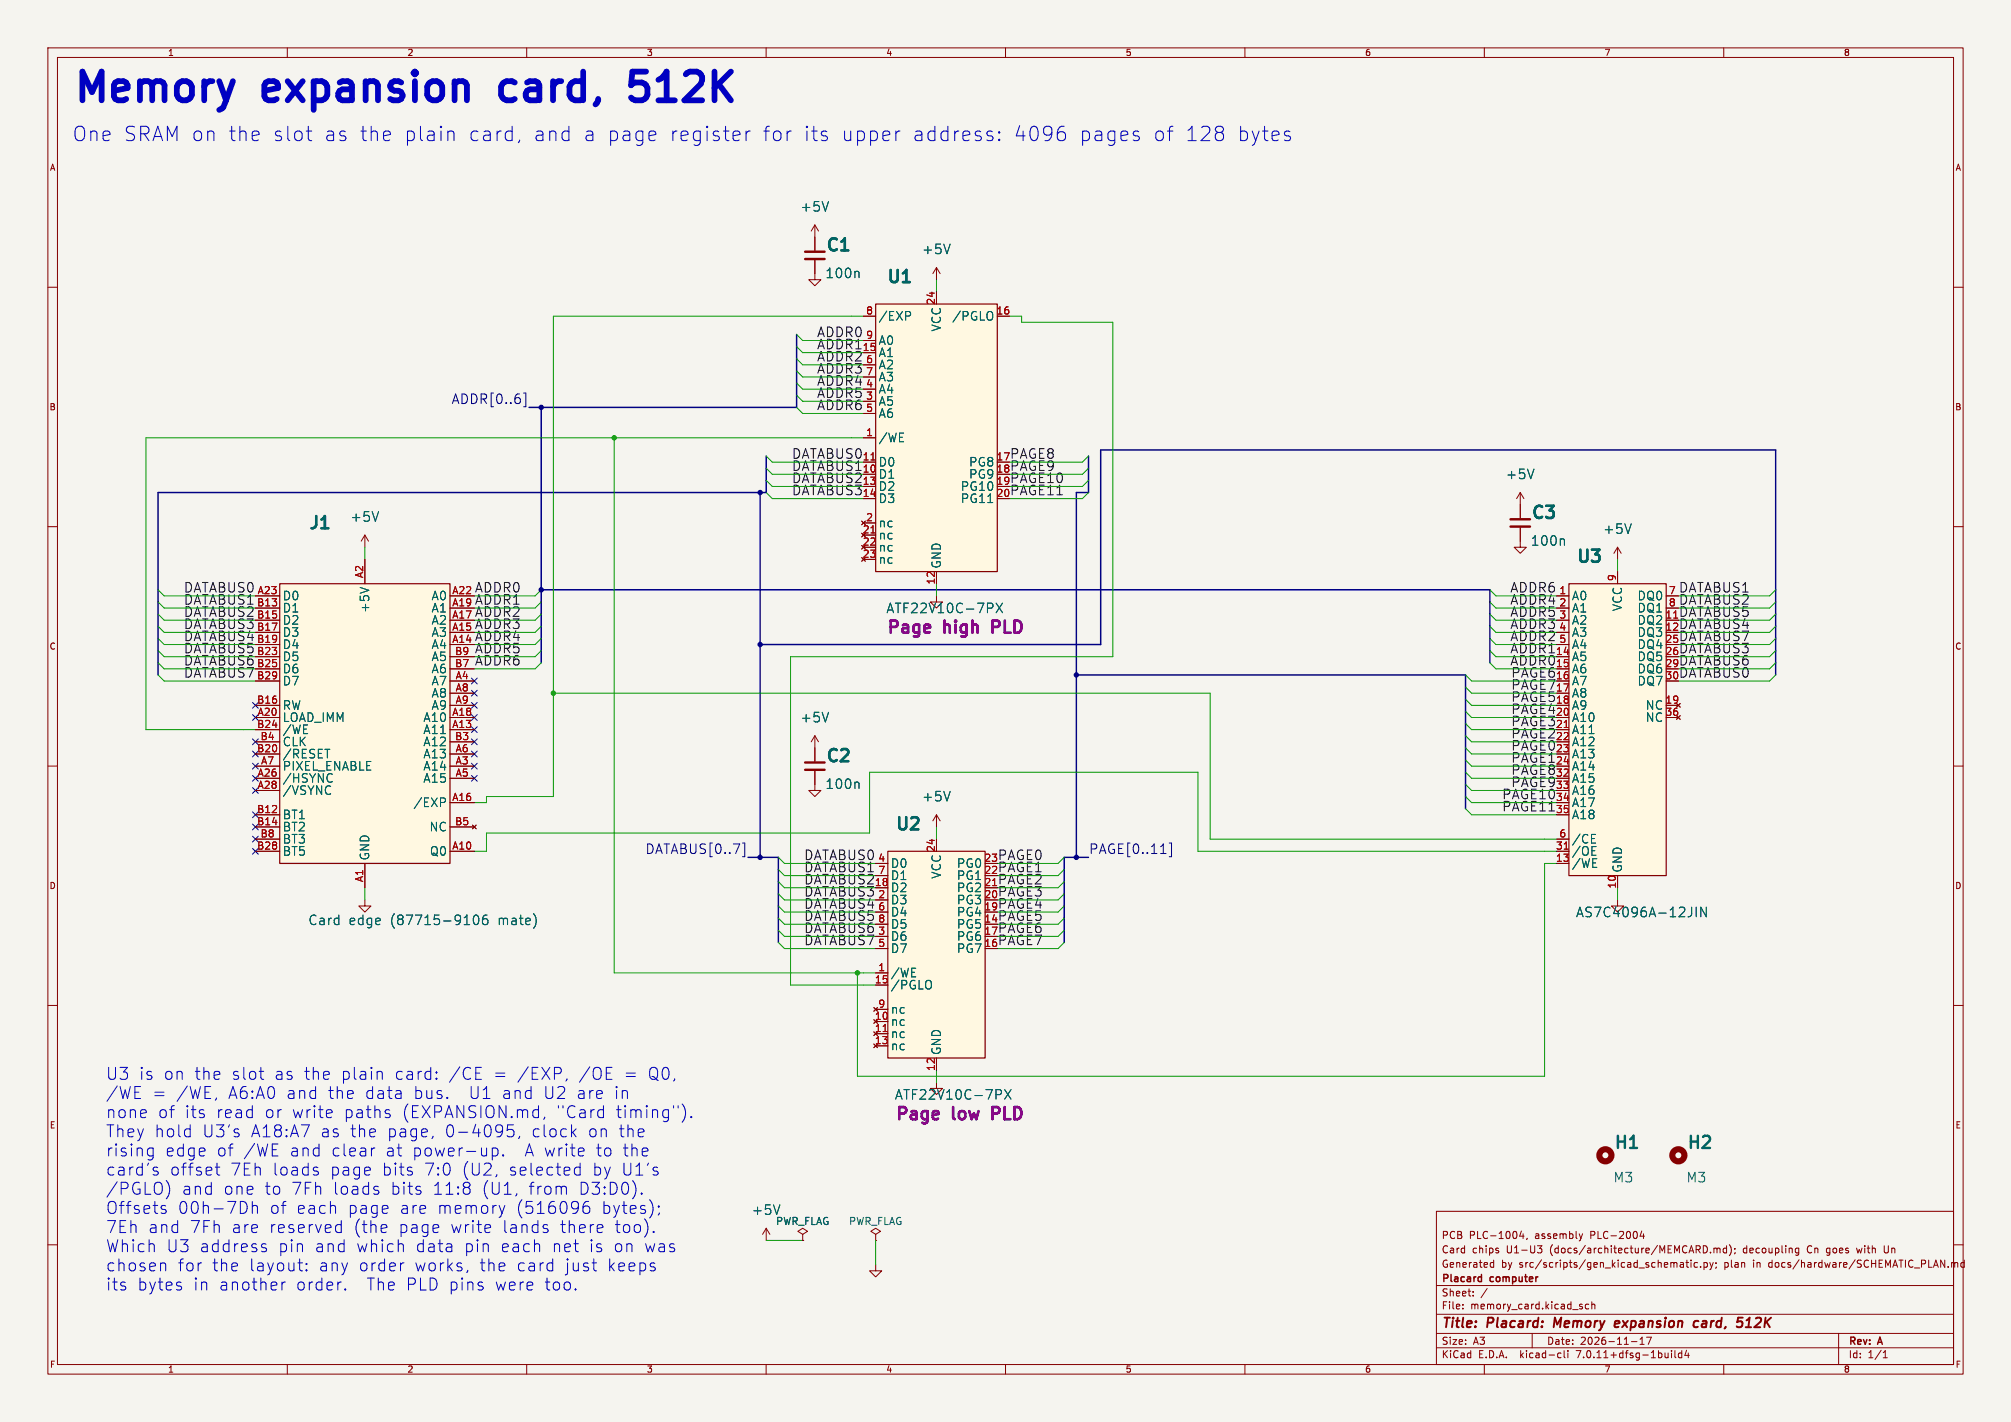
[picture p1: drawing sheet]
<svg xmlns="http://www.w3.org/2000/svg" width="420mm" height="297mm" viewBox="0 0 420 297" stroke-linecap="round" stroke-linejoin="round" font-family="sans-serif">
<path d="M0 0h420v297h-420z" fill="#f5f4ef" stroke="#f5f4ef" stroke-width=".21"/>
<g fill="none" stroke="#840000" stroke-width=".21">
<path d="M10 10h400v277h-400zM12 12h396v273h-396zM60 10v2M110 10v2M160 10v2M210 10v2M260 10v2M310 10v2M360 10v2M10 60h2M170.2 54.4v4h1.2l-1.2 1.3-1.3-1.3h1.3M170.2 47v5.3"/>
<path d="M170.2 47l-.8 1.3M170.2 47l.7 1.3M195.6 55.9v2.5M195.6 55.9l-.8 1.3M195.6 55.9l.7 1.3M408 60h2M180.3 76.2h2.6M180.3 78.7h2.6M180.3 66h2.6M180.3 71.1h2.6M180.3 91.4h2.6M180.3 96.5h2.6"/>
<path d="M180.3 83.8h2.6M180.3 81.3h2.6M180.3 86.4h2.6M10 110h2M76.2 111.8l-.8 1.2M76.2 111.8v2.5M76.2 116.8v5.1M76.2 111.8l.8 1.2M180 108.8l.7 .8M180.3 109.2h2.6M180.3 111.8h2.6M180.7 108.8l-.7 .8"/>
<path d="M317.5 110.2v4.1h1.3l-1.3 1.3-1.3-1.3h1.3M317.5 102.9l-.8 1.2M317.5 102.9v5.3M317.5 102.9l.8 1.2M337.8 114.3l-.7 1.3M337.8 114.3v2.5M337.8 119.4v2.5M337.8 114.3l.8 1.3M408 110h2M53.3 124.5h5.1M53.3 129.5h5.1M53.3 127h5.1"/>
<path d="M53.3 132.1h5.1M53.3 134.6h5.1M53.3 137.2h5.1M53.3 139.7h5.1M94 124.5h5.1M94 129.5h5.1M94 127h5.1M94 132.1h5.1M94 134.6h5.1M94 137.2h5.1M94 139.7h5.1M195.6 124.5v1.2h1.2l-1.2 1.3-1.3-1.3h1.3"/>
<path d="M325.1 124.5h2.6M325.1 129.5h2.6M325.1 127h2.6M325.1 132.1h2.6M325.1 134.6h2.6M348 124.5h2.5M348 129.5h2.5M348 127h2.5M10 160h2M53.3 152.4h5.1M53.3 149.9h5.1M53.3 142.2h5.1"/>
<path d="M53.3 157.5h5.1M53.3 147.3h5.1M53.3 154.9h5.1M94 152.4h5.1M94 149.9h5.1M94 142.2h5.1M94 157.5h5.1M94 144.8h5.1M94 147.3h5.1M94 154.9h5.1M170.2 153.7v5.3M170.2 153.7l-.8 1.2"/>
<path d="M170.2 153.7l.7 1.2M325.1 152.4h2.6M350.1 146.9l.8 .8M350.1 149.5l.8 .7M350.9 146.9l-.8 .8M350.9 149.5l-.8 .7M408 160h2M53.3 177.8h5.1M53.3 175.3h5.1M53.3 162.6h5.1M53.3 165.1h5.1M53.3 160h5.1"/>
<path d="M53.3 170.2h5.1M53.3 172.7h5.1M94 177.8h5.1M94 167.6h5.1M94 162.6h5.1M94 160h5.1M94 172.7h5.1M98.7 172.3l.7 .8M99.4 172.3l-.7 .8M170.2 161v4.1h1.2l-1.2 1.3-1.3-1.3h1.3M195.6 170.2l-.8 1.3M195.6 170.2v2.5"/>
<path d="M195.6 170.2l.7 1.3M325.1 177.8h2.6M325.1 175.3h2.6M76.2 188v1.2h1.3l-1.3 1.3-1.3-1.3h1.3M76.2 180.3v5.1M182.9 188h2.5M182.9 195.6h2.5M182.9 180.3h2.5M182.9 198.1h2.5M182.9 190.5h2.5M182.9 182.9h2.5M182.9 193h2.5"/>
<path d="M205.7 185.4h2.6M337.8 188v1.2h1.3l-1.3 1.3-1.3-1.3h1.3M10 210h2M182.5 210.4l.8 .8M182.9 203.2h2.5M182.9 215.9h2.5M182.9 210.8h2.5M183.3 210.4l-.8 .8M408 210h2M195.6 226.1v1.2h1.2l-1.2 1.3-1.3-1.3h1.3M10 260h2M160 256.5l-.7 1.3"/>
<path d="M160 256.5v2.6M160 256.5l.8 1.3M167.6 257.8l1.1-.6-1.1-.7-1 .7 1 .6v1.3M167.6 259.1h.1M182.9 257.8l1-.6-1-.7-1 .7 1 .6v1.3M182.9 259.1h.1M300 253h108v32h-108zM317.7 257.1l-.3 1.1h.9M318.1 257.7v1M318.9 258.6l-.1 .3M329.8 257.7l.4 1M330.2 258.7l-.2 .3"/>
<path d="M330.5 257.7l-.3 1M342.9 257.1l-.4 1.1h.9M343.2 257.7v1M361.2 260a1.72 1.72 0 0 1 0 2.3M408 260h2M182.9 264.2v1.2h1.2l-1.2 1.3-1.3-1.3h1.3M300 278.5h108M300 274.5h108M300 268.5h108M305.5 273.2v.2M305.5 272.5v.1M307.7 270.5v.2"/>
<path d="M307.7 269.8v.1M310.6 269.1l-1.3 1.9M311.4 264.6h.5M311.4 263.8h.5M311.9 263.2v1.5M312.9 261.3v.3M320 278.5v3M321.1 260.2h.9l-.5 .6 .4 .1 .1 .5-.3 .3h-.4M330.3 272.9l.2 .2-.2 .3M330.3 272.4l.1 .1M331.8 272.5l-.4-.1-.3 .3 .1 .6h.6M332.4 272.5l.3-.1 .3 .1 .1 .9"/>
<path d="M332.4 271.9v1.5M342.5 279.7l.4-.4v1.5M344.9 279.3l-.7 1.5M351.1 263.7l.4 .1 .1 .9M351.6 264.6l-.5 .1M351.6 264l-.5 .1M352.1 263.7h.6M352.3 263.2v1.3l.4 .2M353.2 263.2v.1M353.2 263.7v1M354.5 263.8l-.4-.1-.3 .3 .1 .6h.6M355.2 264.5v.2"/>
<path d="M355.9 263.8l.4-.1 .3 .3-.2 .6h-.5M355.9 263.7v1.5M357.1 263.7l.3 1M357.2 261.5v.2M357.4 264.7l-.3 .5M357.8 263.7l-.4 1M357.9 260.8l.5-.1 .2 .2M357.9 260.7v1M358.4 263.8v.1M358.4 264.6l-.1 .3M358.6 260.9l.2-.2 .4 .1v.9M358.6 260.9v.8"/>
<path d="M360.6 260.8l-.4-.1-.3 .3 .1 .6h.6M360.6 260.2v1.5M362.3 260.8v.1M362.4 261.6l-.2 .3M375 261.5l.2 .2 .5-.1M375.7 260.8l-.5-.1-.2 .1M375.7 260.7v1.2l-.3 .3-.4-.1M384 278.5v6.5M387.7 260.7l.3 1M393.5 260.2v1.2l.3 .3M407.6 263.8l.4-.1 .2 .2M407.6 263.7v1"/>
<path d="M408.2 263.9l.2-.2 .4 .1 .1 .9M408.2 263.9v.8M410.2 263.8l-.4-.1-.3 .3 .2 .6h.5M410.2 263.2v1.5M60 285v2M110 285v2M160 285v2M210 285v2M260 285v2M300 281.5h108M310 285v2M325.6 282.6l.4 .1"/>
<path d="M326 283.5l-.4 .1M326.7 282.1v1.3l.2 .2M327.4 282.1v.1M327.4 282.6v1M340.7 280.2h1.2M342.5 280.8h.9M349.1 282.1v.1M349.1 282.6v1M349.8 282.1v1.3l.2 .2M351.2 282.7l-.4-.1-.3 .3 .2 .6h.5M351.2 282.1v1.5M352.2 282l-.3 1.1h.9"/>
<path d="M352.6 282.6v1M360 285v2M393.3 283.6h.9M393.3 282.5l.4-.4v1.5"/>
</g>
<path d="M324.7 275.2l-.2 2M337.3 277.1h.7M338.2 276h-.8l-.2 .9M338.2 276.3l-1 .2M354.7 276a.66 .66 0 0 0-1 .3v.5l.1 .3h.8M355.5 276.5l-.1 .6M363 275.2h1M363.6 276l.3 .3v.5l-.3 .3M364.6 277.2h1.1M364.8 275.8l.6-.6-.3 2" fill="none" stroke="#840000" stroke-width=".4"/>
<path d="M309 266.7l.4 .1M309.4 266.2v1.5M309.4 267.6l-.4 .1" fill="none" stroke="#840000" stroke-width=".3"/>
<g fill="#fff8e1" stroke="#fff8e1" stroke-width=".21">
<path d="M185.4 177.8h20.3v43.2h-20.3z"/>
<path d="M327.7 121.9h20.3v61h-20.3z"/>
<path d="M58.4 121.9h35.6v58.4h-35.6z"/>
<path d="M182.9 63.5h25.4v55.9h-25.4z"/>
</g>
<path d="M182.9 63.5h25.4v55.9h-25.4zM58.4 121.9h35.6v58.4h-35.6zM327.7 121.9h20.3v61h-20.3zM185.4 177.8h20.3v43.2h-20.3z" fill="none" stroke="#840000" stroke-width=".25"/>
<path d="M181.9 96.1h.9M181.9 111.3h.9M349.5 129.1h.9M326.7 152h.8M326.7 177.4h.8M207.3 185h.9M184.4 215.5h.9" fill="none" stroke="#a90000" stroke-width=".21"/>
<g fill="none" stroke="#006464" stroke-width=".21">
<path d="M179.3 56.8l.1 1.2M189.8 65.1l.4 .3-.1 .4-.3 .2M207.2 65.3v1.3M326.6 112.6l.1 1.3M208 126l1.4 2M209.4 126l-1.4 2M67.9 156.5h1M69.1 165.8h-.1M69.4 163.2l-.3 .2M92.7 166.7l.3 .3-.1 .4-.2 .2M179.3 163.4l.1 1.3M332.4 176.1h.8"/>
<path d="M332.4 174.3h.8M332.5 178.6h.8M332.5 176.8h.8M96.9 193.1h1.2M99.1 191.2l.4-.1a1.25 1.25 0 0 1 0 2h-.2a1.33 1.33 0 0 1-.2-1.9zM101.7 191.1a.79 .79 0 0 0-.9 .9v.7l.1 .3 .6 .1 .3-.2 .1-.6-.2-.3-.6-.1-.3 .4M111.8 191.4l.2 .8-.2 1.1M354.2 189.5v2M356.3 189.5v2l-1.1-2v2M194.3 204.9a1.28 1.28 0 0 1 0 1.6M209.8 227.6l1.4 2M211.2 227.6l-1.4 2"/>
</g>
<path d="M168.1 54.1h4.1M168.1 52.6h4.1M315.5 110h4M315.5 108.5h4M168.1 159.3h4.1M168.1 160.8h4.1" fill="none" stroke="#840000" stroke-width=".51"/>
<g fill="none" stroke="#840000" stroke-width="1.3">
<circle cx="335.3" cy="241.3" r="1.27"/>
<circle cx="350.5" cy="241.3" r="1.27"/>
</g>
<g fill="none" stroke="#000084" stroke-width=".21">
<path d="M109.3 82.1h.5v2.9h-.5M52.7 154.3l1.2 1.2M52.7 159.4l1.2 1.2M52.7 146.7l1.2 1.2M52.7 149.3l1.2 1.2M52.7 156.9l1.2 1.2M53.9 154.3l-1.2 1.2M53.9 159.4l-1.2 1.2M53.9 146.7l-1.2 1.2M53.9 149.3l-1.2 1.2M53.9 156.9l-1.2 1.2M98.5 149.3l1.2 1.2"/>
<path d="M98.5 146.7l1.2 1.2M98.5 141.6l1.2 1.2M98.5 154.3l1.2 1.2M98.5 159.4l1.2 1.2M98.5 144.2l1.2 1.2M98.5 156.9l1.2 1.2M98.5 151.8l1.2 1.2M99.7 149.3l-1.2 1.2M99.7 146.7l-1.2 1.2M99.7 141.6l-1.2 1.2M99.7 154.3l-1.2 1.2M99.7 159.4l-1.2 1.2"/>
<path d="M99.7 144.2l-1.2 1.2M99.7 156.9l-1.2 1.2M99.7 151.8l-1.2 1.2M52.7 162l1.2 1.2M52.7 169.6l1.2 1.2M52.7 172.1l1.2 1.2M52.7 174.7l1.2 1.2M52.7 177.2l1.2 1.2M52.7 164.5l1.2 1.2M53.9 162l-1.2 1.2M53.9 169.6l-1.2 1.2M53.9 172.1l-1.2 1.2"/>
<path d="M53.9 174.7l-1.2 1.2M53.9 177.2l-1.2 1.2M53.9 164.5l-1.2 1.2M98.5 162l1.2 1.2M99.7 162l-1.2 1.2M155.1 176.1h.4v2.8h-.4M244.2 176.1h.5v2.8h-.5"/>
</g>
<path d="M104.9 17.5l-.3 .6v1.7l.3 .6M134.9 15h-2.8l-.3 2.8 .8-.6h1.5l.5 .3M131.8 20.4l.8 .6h1.5l.5-.3" fill="none" stroke="#0000c2" stroke-width="1.2"/>
<g fill="none" stroke="#0000c2" stroke-width=".21">
<path d="M64 27.4h1.1M64.4 26.4v2.5l.1 .3 .6 .2M81.1 27.4l.3 .1 .1 .6-1.4 .3M81.4 29.2l-.3 .2M93.5 27.7a.74 .74 0 0 1 1.3 .1v1.6M93.5 27.4v2M106.7 27.4l.3 .1M107 26.4v3M107 29.2l-.3 .2M108.5 29.2l-.3 .6M118 27.4l.8 .1M118.8 29.2l-.8 .2"/>
<path d="M118.8 26.4v3M135.7 27.5l.8-.1 .5 .4M135.7 29.2l.3 .2 .8-.2M137 28.1l-1.5 .3M153.2 27.5l.9-.1 .3 .1 .1 .6-1.4 .3M153.2 29.2l.3 .2 .9-.2M155.8 27.4v2M156 27.7l-.2 .2M164.4 27.4v2M164.7 27.5l-.3 .4M171.5 29.2l.9 .2M172.4 27.4h-.4l-.5 .4 .2 .4 .7 .2"/>
<path d="M185.4 27.4l.3 .1 .1 .6-1.4 .3M185.7 29.2l-.3 .2M207.2 27.5l-.7-.1-.4 .4 .1 .4 1 .3 .2 .3-.2 .4-.2 .2-.9-.2M221.7 26.4a1.98 1.98 0 0 0-.7 2.7l.4 .3h.6M222 27.5l-.9 .2-.3 .4M235.4 27.5l.1 .6-1.4 .3M236.7 29.2l.3 .2M236.8 27.5l-.1 .3 .1 .4M242.8 27.7l.2 .2v.9l-.2 .3M254.1 26.5l-.1 .2a.55 .55 0 0 0 .1 .8M254.1 27.8l-.3 .4v.6l.3 .4M266.1 27.4l.9 .1 .1 .6-1.4 .3"/>
<path d="M267 29.2l-.9 .2M269.4 27.5l-.7-.1-.5 .4 .2 .4 1 .3 .1 .3-.1 .4-.3 .2-.9-.2M31.3 239.8l.7 .1M32 239.8v2l-.3 .4M39.5 235.8l.2 .1M39.7 234.9v2.5M39.7 237.3l-.2 .1M45.2 229.3l-.2 .5M54.1 223.8h1M54.5 225.1l.1 .2 .5 .1M69 231.8l.2 .1 .2 .5-1.2 .2M69.2 233.3l-.2 .1"/>
<path d="M77.6 239.8v1.6M78.3 239.8a.64 .64 0 0 0-.7 .4M78.9 223.9l.2-.1 .6 .1 .1 1.5M80.8 232.6l.6 .1 .1 .4-.4 .3h-.4M80.8 231.8l.6 .1M83.6 227.9l.2 1.5M83.8 229.3l-.3 .1M83.8 228.4l-.3 .1M90.4 237.3l-.2 .5M91.1 225.2l.2 .1-.2 .1M91.1 225.2l-.1 .1 .1 .1M91.1 223.9v.2"/>
<path d="M91.1 225.2v.2M91.1 223.9l.2 .1-.2 .1M91.1 223.9l-.1 .1 .1 .1M93.4 229.2l.1 .1-.1 .1M93.4 229.2l-.1 .1 .1 .1M93.4 229.2v.2M99.4 225.4h1.2M99.4 224.1h.8M99.4 222.9h1.2M102.8 239.9l.7-.1 .5 .4v.8l-.2 .3-.3 .1-.7-.1M102.8 239.8v2.5M106 234.9l-.1 1.2 .4-.2 .8 .1 .2 .4v.6l-.4 .4h-.6l-.4-.2"/>
<path d="M108.5 237.3l-.2 .5M113.8 233.3l-.3 .5M117.1 223.2l.1 .2-.1 .6M118.4 225.3l-.2 .5M119.6 236.5l.7 .9M120.3 235.8l-.9 .9M121.1 239.8l.8 .1 .1 .5-1.2 .2M125.3 231.8l.7 .1M126 233.3l-.7 .1M126 230.9v2.5M126.6 225.4h1.2M126.6 224.1h.9"/>
<path d="M126.6 222.9h1.2M130.8 224.1h1.9M130.8 224.8h1.9M135.2 239.9l.1 .5-1.2 .2M141.6 230.9v.5M142.5 230.6a2.87 2.87 0 0 1 0 3.8M144.4 233.2l.1 .1-.1 .1M144.4 233.2l-.2 .1 .2 .1M144.4 233.2v.2M32 241.3l-.7 .1M32.1 244.5l.8 .2 .2 .3-.2 .3-.7 .1M32.1 243.9l.2-.1 .6 .1"/>
<path d="M34 252.6l.6 .1 .1 .4-.3 .3h-.5M34 251.8l.6 .1M34.8 246.7a2.9 2.9 0 0 1-.1 3.7M45 243.8h.9M45.3 242.9v2.2l.1 .2 .5 .1M51.1 251.1a1.56 1.56 0 0 1 0 2.2M52.7 252a.62 .62 0 0 1 1.1 .1v1.3M52.7 250.9v2.5M54.7 259.9l.3-.1 .6 .1M65.8 244.6l.6 .1 .1 .4-.4 .3h-.4M65.8 243.8l.6 .1M70.3 257.3l.3 .1 .7-.1"/>
<path d="M70.3 255.9l.3-.1 .7 .1M71.3 254.9v2.5M78.4 248.6l.6 .1 .1 .4-.3 .3h-.5M78.4 247.8l.6 .1M80.4 255.8l.3 .1 .1 .5-1.2 .2M80.7 257.3l-.3 .1M83.9 259.8l.3 .3v1.3M85.8 244.6l.3 .4-.1 .3-.2 .1M85.8 243.8l.2 .1M87.6 248.6l.3 .4-.1 .3-.2 .1M87.6 247.8l.2 .1M94.2 259.9l.2 1.5"/>
<path d="M98.2 247.5l-.5 .5 .4 .2 .1 .8-.5 .4M101.6 255.8l.7 .1 .2 .5-1.2 .2M102.3 257.3l-.7 .1M103.8 245.3l-.3 .5M104.2 251.8l.6 1.6M104.8 253.4l-.2 .6M105.1 241.2l.1 .1-.1 .1M105.1 241.2l-.1 .1 .1 .1M105.1 241.2v.2M105.4 251.8l-.6 1.6M107.9 249.3l-.2 .5M112.6 259.9l.1 1.5"/>
<path d="M113.8 256.6l.6 .1 .1 .4-.4 .3h-.5M113.8 255.8l.6 .1M117.6 247.8l.6 .1 .1 .2v1.3M119.8 259.8h1M121.1 243.9l-.7-.1-.4 .4v.8l.2 .3 .2 .1 .7-.1M121.1 242.9v2.5M121.9 241.3l-.8 .1M121.9 251.5l-.2 .5 .2 1.2 .3 .2h.5l.4-.2 .1-.8-.3-.4-.7-.1-.5 .5M125.1 255.8l.7 .1 .1 .5-1.2 .2M125.8 257.3l-.7 .1M134 249.2l.1 .1-.1 .1M134 249.2l-.1 .1 .1 .1"/>
<path d="M134 249.2v.2M136.5 257.2l.1 .1-.1 .1M136.5 257.2l-.1 .1 .1 .1M136.5 257.2v.2M137.1 244.6l.4 .4-.2 .3-.2 .1M137.1 243.8l.2 .1M137.6 251.9l.1 .1-.1 .1M137.6 251.9l-.1 .1 .1 .1M137.6 251.9v.2M137.7 253.3l-.2 .5M33.9 263.8l.6 .1 .1 .2v1.3M37.8 268.7l.1 .3-.1 .3"/>
<path d="M54.7 260.5l.9 .2 .1 .3-.1 .3-.8 .1M58.9 267.8v1.6M59.6 267.8a.64 .64 0 0 0-.7 .4M62.2 263.8h1M62.7 265.3l.5 .1M64 263.9l.1 .1-.1 .1M64 265.2l.1 .1-.1 .1M64 265.2l-.1 .1 .1 .1M64 263.9v.2M64 265.2v.2M64 263.9l-.1 .1 .1 .1M72.1 269.2l.1 .1-.1 .1"/>
<path d="M72.1 269.2l-.1 .1 .1 .1M72.1 269.2v.2M84.4 263.8l-.6 .2M94.4 261.3l-.3 .1M94.4 260.4l-.3 .1M97.7 265.3l-.2 .5M100.6 268.6l.3 .4-.1 .3-.2 .1M100.6 267.8l.2 .1M114.7 263.8l.7 .1M115.4 265.3l-.7 .1M115.4 262.9v2.5M120.2 269.2l.1 .1-.1 .1"/>
<path d="M120.2 269.2l-.1 .1 .1 .1M120.2 269.2v.2M120.6 261.4h.2M123.6 263.8h1M124 265.1l.1 .2 .5 .1M136.5 264.6l.4 .4-.2 .3-.2 .1M136.5 263.8l.2 .1"/>
</g>
<path d="M166.4 69.9v15.2h-55.9M113 85.1v53.3M160 95.3v7.6h-127v38.1M227.3 95.3v7.6h-2.5v76.2M158.7 102.9v76.2M113 123.2h198.1v15.2M158.7 134.6h71.2v-40.6h140.9v47M224.8 141h81.3v27.9M156.2 179.1h6.4v17.8M227.3 179.1h-5.1v17.8" fill="none" stroke="#000084" stroke-width=".3"/>
<g fill="none" stroke="#009600" stroke-width=".21">
<path d="M195.6 58.4v2.6M166.4 77.5l1.2 1.2h12.7M166.4 69.9l1.2 1.2h12.7M166.4 74.9l1.2 1.3h12.7M166.4 72.4l1.2 1.3h12.7M180.3 66h-64.7v100.4h-14v1.2h-2.5M210.8 66h2.6v1.3h19v69.9h-67.3v68.5h17.8M128.3 91.4v111.8h54.6M160 95.3l1.3 1.2h19M160 97.8l1.3 1.3h19M166.4 80l1.2 1.3h12.7M166.4 82.6l1.2 1.2h12.7"/>
<path d="M166.4 85.1l1.2 1.3h12.7M180.3 91.4h-149.8v61h22.8M227.3 95.3l-1.2 1.2h-15.3M227.3 97.8l-1.2 1.3h-15.3M76.2 114.3v2.5M160 102.9l1.3 1.2h19M160 100.3l1.3 1.3h19M227.3 102.9l-1.2 1.2h-15.3M227.3 100.3l-1.2 1.3h-15.3M337.8 116.8v2.6M33 138.4l1.3 1.3h19M33 133.4l1.3 1.2h19"/>
<path d="M33 135.9l1.3 1.3h19M33 130.8l1.3 1.3h19M33 128.3l1.3 1.2h19M33 125.7l1.3 1.3h19M33 123.2l1.3 1.3h19M113 138.4l-1.2 1.3h-12.7M113 133.4l-1.2 1.2h-12.7M113 135.9l-1.2 1.3h-12.7M113 130.8l-1.2 1.3h-12.7M113 128.3l-1.2 1.2h-12.7M113 125.7l-1.2 1.3h-12.7M113 123.2l-1.2 1.3h-12.7"/>
<path d="M195.6 121.9v2.6M311.1 138.4l1.3 1.3h12.7M311.1 133.4l1.3 1.2h12.7M311.1 135.9l1.3 1.3h12.7M311.1 130.8l1.3 1.3h12.7M311.1 128.3l1.3 1.2h12.7M311.1 125.7l1.3 1.3h12.7M311.1 123.2l1.3 1.3h12.7M370.8 138.4l-1.2 1.3h-19.1M370.8 133.4l-1.2 1.2h-19.1M370.8 135.9l-1.2 1.3h-19.1M370.8 130.8l-1.2 1.3h-19.1"/>
<path d="M370.8 128.3l-1.2 1.2h-19.1M370.8 125.7l-1.2 1.3h-19.1M370.8 123.2l-1.2 1.3h-19.1M33 141l1.3 1.2h19M115.6 144.8h137.1v30.5h72.4M306.1 151.1l1.2 1.3h17.8M306.1 141l1.2 1.2h17.8M306.1 143.5l1.2 1.3h17.8M306.1 146.1l1.2 1.2h17.8M306.1 148.6l1.2 1.3h17.8M306.1 156.2l1.2 1.3h17.8M306.1 158.8l1.2 1.2h17.8"/>
<path d="M306.1 153.7l1.2 1.2h17.8M370.8 141l-1.2 1.2h-19.1M99.1 177.8h2.5v-3.8h80v-12.7h68.6v16.5h74.9M162.6 179.1l1.2 1.2h19.1M195.6 172.7v2.6M222.2 179.1l-1.2 1.2h-12.7M306.1 166.4l1.2 1.2h17.8M306.1 161.3l1.2 1.3h17.8M306.1 163.8l1.2 1.3h17.8M306.1 168.9l1.2 1.3h17.8M76.2 185.4v2.6M162.6 196.9l1.2 1.2h19.1"/>
<path d="M162.6 191.8l1.2 1.2h19.1M162.6 189.2l1.2 1.3h19.1M162.6 186.7l1.2 1.3h19.1M162.6 184.2l1.2 1.2h19.1M162.6 181.6l1.2 1.3h19.1M162.6 194.3l1.2 1.3h19.1M222.2 196.9l-1.2 1.2h-12.7M222.2 191.8l-1.2 1.2h-12.7M222.2 189.2l-1.2 1.3h-12.7M222.2 186.7l-1.2 1.3h-12.7M222.2 184.2l-1.2 1.2h-12.7M222.2 181.6l-1.2 1.3h-12.7"/>
<path d="M222.2 194.3l-1.2 1.3h-12.7M325.1 180.3h-2.5v44.5h-143.5v-21.6M337.8 185.4v2.6M195.6 223.5v2.6M160 259.1h7.6M182.9 259.1v5.1"/>
</g>
<g fill="#000084" stroke="#000084" stroke-width=".21">
<circle cx="158.7" cy="179.1" r=".46"/>
<circle cx="158.7" cy="134.6" r=".46"/>
<circle cx="158.7" cy="102.9" r=".46"/>
<circle cx="113" cy="123.2" r=".46"/>
<circle cx="113" cy="85.1" r=".46"/>
<circle cx="224.8" cy="141" r=".46"/>
<circle cx="224.8" cy="179.1" r=".46"/>
</g>
<g fill="#009600" stroke="#009600" stroke-width=".21">
<circle cx="115.6" cy="144.8" r=".46"/>
<circle cx="128.3" cy="91.4" r=".46"/>
<circle cx="179.1" cy="203.2" r=".46"/>
</g>
<g font-size="8.4" fill="#0000c2">
<text x="15" y="21.8">Memory</text>
<text x="55.7" y="21.8">expansion</text>
<text x="107.5" y="21.8">card,</text>
<text x="137.1" y="21.8">512K</text>
</g>
<g font-size="4.2" fill="#0000c2">
<text x="15" y="29.8">One SRAM on</text>
<text x="47.1" y="29.8">the</text>
<text x="56.3" y="29.8">slot</text>
<text x="66.9" y="29.8">as the</text>
<text x="83.3" y="29.8">plain</text>
<text x="96.6" y="29.8">card,</text>
<text x="110" y="29.8">and</text>
<text x="120.3" y="29.8">a page</text>
<text x="138" y="29.8">register</text>
<text x="157.3" y="29.8">for</text>
<text x="165.7" y="29.8">its</text>
<text x="173.4" y="29.8">upper</text>
<text x="188.1" y="29.8">address:</text>
<text x="209.1" y="29.8">4096</text>
<text x="222.7" y="29.8">pages</text>
<text x="238" y="29.8">of</text>
<text x="244.6" y="29.8">128</text>
<text x="255.3" y="29.8">bytes</text>
</g>
<g font-size="3.5" fill="#006464">
<text x="172.2" y="53.2">C1</text>
<text x="184.9" y="59.8">U1</text>
<text x="64.2" y="111.2">J1</text>
<text x="319.5" y="109.1">C3</text>
<text x="328.9" y="118.2">U3</text>
<text x="172.2" y="159.9">C2</text>
<text x="186.7" y="174.1">U2</text>
<text x="336.8" y="240.6">H1</text>
<text x="352" y="240.6">H2</text>
</g>
<g font-size="3.5" fill="#840084">
<text x="184.9" y="133">Page</text>
<text x="197.2" y="133">high</text>
<text x="208.2" y="133">PLD</text>
<text x="186.7" y="234.6">Page</text>
<text x="199" y="234.6">low</text>
<text x="208.2" y="234.6">PLD</text>
</g>
<g font-size="3.5" fill="#0000c2">
<text x="22" y="225.8">U3 is</text>
<text x="33.9" y="225.8">on</text>
<text x="40.3" y="225.8">the</text>
<text x="48" y="225.8">slot</text>
<text x="56.9" y="225.8">as</text>
<text x="63.1" y="225.8">the</text>
<text x="70.7" y="225.8">plain</text>
<text x="81.9" y="225.8">card:</text>
<text x="93.2" y="225.8">/CE</text>
<text x="102.4" y="225.8">=</text>
<text x="107.4" y="225.8">/EXP,</text>
<text x="120.2" y="225.8">/OE</text>
<text x="134.5" y="225.8">Q0,</text>
<text x="22" y="229.8">/WE</text>
<text x="22" y="233.8">none</text>
<text x="31.6" y="229.8">=</text>
<text x="32.8" y="233.8">of</text>
<text x="36.6" y="229.8">/WE,</text>
<text x="38.3" y="233.8">its</text>
<text x="44.8" y="233.8">read</text>
<text x="47.3" y="229.8">A6:A0</text>
<text x="54.9" y="233.8">or</text>
<text x="59.4" y="229.8">and</text>
<text x="60.6" y="233.8">write</text>
<text x="68.1" y="229.8">the</text>
<text x="71.4" y="233.8">paths</text>
<text x="75.8" y="229.8">data</text>
<text x="83.5" y="233.8">(EXPANSION.md,</text>
<text x="85.9" y="229.8">bus.</text>
<text x="97.3" y="229.8">U1 and</text>
<text x="112.8" y="229.8">U2 are</text>
<text x="115.7" y="233.8">&quot;Card</text>
<text x="127.5" y="229.8">in</text>
<text x="128" y="233.8">timing&quot;).</text>
<text x="22" y="237.8">They hold</text>
<text x="42" y="237.8">U3's</text>
<text x="52.1" y="237.8">A18:A7</text>
<text x="66.6" y="237.8">as</text>
<text x="72.7" y="237.8">the</text>
<text x="80.4" y="237.8">page,</text>
<text x="92.4" y="237.8">0-4095,</text>
<text x="110.5" y="237.8">clock</text>
<text x="122.2" y="237.8">on</text>
<text x="128.6" y="237.8">the</text>
<text x="22" y="241.8">rising</text>
<text x="22" y="245.8">card's</text>
<text x="34.3" y="241.8">edge</text>
<text x="35.3" y="245.8">offset</text>
<text x="45" y="241.8">of</text>
<text x="47.9" y="245.8">7Eh</text>
<text x="50.6" y="241.8">/WE</text>
<text x="56.6" y="245.8">loads</text>
<text x="60.2" y="241.8">and</text>
<text x="68.6" y="245.8">page</text>
<text x="68.8" y="241.8">clear</text>
<text x="79.4" y="245.8">bits</text>
<text x="80.1" y="241.8">at</text>
<text x="85.6" y="241.8">power-up.</text>
<text x="88.2" y="245.8">7:0</text>
<text x="96" y="245.8">(U2,</text>
<text x="105.7" y="245.8">selected</text>
<text x="109" y="241.8">A write</text>
<text x="123.2" y="245.8">by U1's</text>
<text x="123.8" y="241.8">to</text>
<text x="129.3" y="241.8">the</text>
<text x="22" y="249.8">/PGLO)</text>
<text x="37.8" y="249.8">and</text>
<text x="46.4" y="249.8">one</text>
<text x="55" y="249.8">to</text>
<text x="60.5" y="249.8">7Fh</text>
<text x="69.2" y="249.8">loads</text>
<text x="81.1" y="249.8">bits</text>
<text x="89.9" y="249.8">11:8</text>
<text x="100.1" y="249.8">(U1,</text>
<text x="109.8" y="249.8">from</text>
<text x="120.3" y="249.8">D3:D0).</text>
<text x="22" y="253.8">Offsets</text>
<text x="22" y="257.8">7Eh</text>
<text x="30.8" y="257.8">and</text>
<text x="37" y="253.8">00h-7Dh</text>
<text x="39.4" y="257.8">7Fh</text>
<text x="48.1" y="257.8">are</text>
<text x="55.9" y="257.8">reserved</text>
<text x="56.1" y="253.8">of</text>
<text x="61.6" y="253.8">each</text>
<text x="72.3" y="253.8">page</text>
<text x="73.5" y="257.8">(the</text>
<text x="82.8" y="257.8">page</text>
<text x="83.1" y="253.8">are</text>
<text x="90.9" y="253.8">memory</text>
<text x="93.6" y="257.8">write</text>
<text x="104.4" y="257.8">lands</text>
<text x="107.3" y="253.8">(516096</text>
<text x="116.4" y="257.8">there</text>
<text x="125.1" y="253.8">bytes);</text>
<text x="127.8" y="257.8">too).</text>
<text x="22" y="261.8">Which</text>
<text x="34.6" y="261.8">U3 address</text>
<text x="57.8" y="261.8">pin</text>
<text x="65.4" y="261.8">and</text>
<text x="74" y="261.8">which</text>
<text x="86.4" y="261.8">data</text>
<text x="96.5" y="261.8">pin</text>
<text x="104" y="261.8">each</text>
<text x="114.7" y="261.8">net</text>
<text x="122.4" y="261.8">is</text>
<text x="127.5" y="261.8">on</text>
<text x="133.9" y="261.8">was</text>
<text x="22" y="265.8">chosen</text>
<text x="22" y="269.8">its</text>
<text x="28.5" y="269.8">bytes</text>
<text x="37" y="265.8">for</text>
<text x="40.1" y="269.8">in</text>
<text x="44.1" y="265.8">the</text>
<text x="45.4" y="269.8">another</text>
<text x="51.8" y="265.8">layout:</text>
<text x="61.5" y="269.8">order.</text>
<text x="66.2" y="265.8">any</text>
<text x="74.5" y="265.8">order</text>
<text x="76.1" y="269.8">The PLD pins</text>
<text x="86.1" y="265.8">works,</text>
<text x="99.7" y="265.8">the</text>
<text x="102.8" y="269.8">were</text>
<text x="107.4" y="265.8">card</text>
<text x="113.1" y="269.8">too.</text>
<text x="117.4" y="265.8">just</text>
<text x="126.2" y="265.8">keeps</text>
</g>
<g font-size="2.8" fill="#006464">
<text x="167.1" y="44.4">+5V</text>
<text x="192.5" y="53.3">+5V</text>
<text x="172.3" y="58.3">100n</text>
<text x="314.4" y="100.3">+5V</text>
<text x="73.1" y="109.2">+5V</text>
<text x="334.7" y="111.7">+5V</text>
<text x="319.6" y="114.2">100n</text>
<text x="185.1" y="128.3">ATF22V10C-7PX</text>
<text x="167.1" y="151.1">+5V</text>
<text x="172.3" y="165">100n</text>
<text x="192.5" y="167.6">+5V</text>
<text x="329.1" y="191.8">AS7C4096A-12JIN</text>
<text x="64.3" y="193.4">Card</text>
<text x="72.8" y="193.4">edge</text>
<text x="81.4" y="193.4">(87715-9106</text>
<text x="103.9" y="193.4">mate)</text>
<text x="186.8" y="229.9">ATF22V10C-7PX</text>
<text x="336.9" y="247.2">M3</text>
<text x="352.2" y="247.2">M3</text>
<text x="156.9" y="254">+5V</text>
</g>
<g font-size="2.8" fill="#0f0f0f">
<text x="170.7" y="70.6">ADDR0</text>
<text x="170.7" y="73.1">ADDR1</text>
<text x="170.7" y="75.7">ADDR2</text>
<text x="170.7" y="78.2">ADDR3</text>
<text x="170.7" y="80.7">ADDR4</text>
<text x="170.7" y="83.3">ADDR5</text>
<text x="170.7" y="85.8">ADDR6</text>
<text x="165.4" y="96">DATABUS0</text>
<text x="210.8" y="96">PAGE8</text>
<text x="165.4" y="98.5">DATABUS1</text>
<text x="165.4" y="101.1">DATABUS2</text>
<text x="210.8" y="98.5">PAGE9</text>
<text x="210.8" y="101.1">PAGE10</text>
<text x="165.4" y="103.6">DATABUS3</text>
<text x="210.8" y="103.6">PAGE11</text>
<text x="38.4" y="123.9">DATABUS0</text>
<text x="99.1" y="123.9">ADDR0</text>
<text x="315.4" y="123.9">ADDR6</text>
<text x="350.5" y="123.9">DATABUS1</text>
<text x="38.4" y="126.5">DATABUS1</text>
<text x="38.4" y="129">DATABUS2</text>
<text x="38.4" y="131.5">DATABUS3</text>
<text x="99.1" y="126.5">ADDR1</text>
<text x="99.1" y="129">ADDR2</text>
<text x="99.1" y="131.5">ADDR3</text>
<text x="315.4" y="131.5">ADDR3</text>
<text x="315.4" y="126.5">ADDR4</text>
<text x="315.4" y="129">ADDR5</text>
<text x="350.5" y="131.5">DATABUS4</text>
<text x="350.5" y="126.5">DATABUS2</text>
<text x="350.5" y="129">DATABUS5</text>
<text x="38.4" y="134.1">DATABUS4</text>
<text x="38.4" y="136.6">DATABUS5</text>
<text x="99.1" y="136.6">ADDR5</text>
<text x="99.1" y="134.1">ADDR4</text>
<text x="315.4" y="134.1">ADDR2</text>
<text x="315.4" y="136.6">ADDR1</text>
<text x="350.5" y="136.6">DATABUS3</text>
<text x="350.5" y="134.1">DATABUS7</text>
<text x="38.4" y="141.7">DATABUS7</text>
<text x="38.4" y="139.2">DATABUS6</text>
<text x="99.1" y="139.2">ADDR6</text>
<text x="315.4" y="139.2">ADDR0</text>
<text x="315.6" y="141.7">PAGE6</text>
<text x="350.5" y="139.2">DATABUS6</text>
<text x="350.5" y="141.7">DATABUS0</text>
<text x="315.6" y="149.3">PAGE4</text>
<text x="315.6" y="146.8">PAGE5</text>
<text x="315.6" y="144.2">PAGE7</text>
<text x="315.6" y="151.9">PAGE3</text>
<text x="315.6" y="154.4">PAGE2</text>
<text x="315.6" y="156.9">PAGE0</text>
<text x="315.6" y="159.5">PAGE1</text>
<text x="313.7" y="167.1">PAGE10</text>
<text x="315.6" y="162">PAGE8</text>
<text x="315.6" y="164.6">PAGE9</text>
<text x="313.7" y="169.6">PAGE11</text>
<text x="168" y="179.8">DATABUS0</text>
<text x="208.3" y="179.8">PAGE0</text>
<text x="168" y="182.3">DATABUS1</text>
<text x="168" y="184.9">DATABUS2</text>
<text x="208.3" y="184.9">PAGE2</text>
<text x="208.3" y="182.3">PAGE1</text>
<text x="168" y="187.4">DATABUS3</text>
<text x="168" y="190">DATABUS4</text>
<text x="208.3" y="187.4">PAGE3</text>
<text x="208.3" y="190">PAGE4</text>
<text x="168" y="192.5">DATABUS5</text>
<text x="168" y="195">DATABUS6</text>
<text x="168" y="197.6">DATABUS7</text>
<text x="208.3" y="195">PAGE6</text>
<text x="208.3" y="192.5">PAGE5</text>
<text x="208.3" y="197.6">PAGE7</text>
</g>
<g font-size="2.8" fill="#000084">
<text x="94.3" y="84.5">ADDR[0..6]</text>
<text x="134.8" y="178.5">DATABUS[0..7]</text>
<text x="227.3" y="178.5">PAGE[0..11]</text>
</g>
<g font-size="2.8" fill="#840000">
<text x="301" y="277.9">Title:</text>
<text x="310.6" y="277.9">Placard:</text>
<text x="325.4" y="277.9">Memory</text>
<text x="338.9" y="277.9">expansion</text>
<text x="356.2" y="277.9">card,</text>
<text x="366" y="277.9">512K</text>
</g>
<g font-size="2.5" fill="#006464">
<text x="183.4" y="67.2">/EXP</text>
<text x="196.7" y="69.2" transform="rotate(-90 196.7 69.2)">VCC</text>
<text x="198.8" y="67.2">/PGLO</text>
<text x="183.4" y="74.8">A1</text>
<text x="183.4" y="77.3">A2</text>
<text x="183.4" y="72.2">A0</text>
<text x="183.4" y="82.4">A4</text>
<text x="183.4" y="79.9">A3</text>
<text x="183.4" y="84.9">A5</text>
<text x="183.4" y="87.5">A6</text>
<text x="183.4" y="92.6">/WE</text>
<text x="183.4" y="100.2">D1</text>
<text x="183.4" y="97.6">D0</text>
<text x="202.4" y="97.6">PG8</text>
<text x="202.4" y="100.2">PG9</text>
<text x="183.4" y="102.7">D2</text>
<text x="183.4" y="105.3">D3</text>
<text x="200.6" y="102.7">PG10</text>
<text x="200.6" y="105.3">PG11</text>
<text x="183.4" y="110.3">nc</text>
<text x="183.4" y="112.9">nc</text>
<text x="183.4" y="115.4">nc</text>
<text x="183.4" y="118">nc</text>
<text x="196.7" y="118.9" transform="rotate(-90 196.7 118.9)">GND</text>
<text x="58.9" y="125.6">D0</text>
<text x="90.1" y="125.6">A0</text>
<text x="328.2" y="125.6">A0</text>
<text x="342" y="125.6">DQ0</text>
<text x="58.9" y="128.1">D1</text>
<text x="58.9" y="130.7">D2</text>
<text x="77.3" y="128" transform="rotate(-90 77.3 128)">+5V</text>
<text x="90.1" y="130.7">A2</text>
<text x="90.1" y="128.1">A1</text>
<text x="328.2" y="128.1">A1</text>
<text x="328.2" y="130.7">A2</text>
<text x="338.9" y="127.7" transform="rotate(-90 338.9 127.7)">VCC</text>
<text x="342" y="130.7">DQ2</text>
<text x="342" y="128.1">DQ1</text>
<text x="58.9" y="133.2">D3</text>
<text x="58.9" y="135.7">D4</text>
<text x="90.1" y="135.7">A4</text>
<text x="90.1" y="133.2">A3</text>
<text x="328.2" y="133.2">A3</text>
<text x="328.2" y="135.7">A4</text>
<text x="342" y="133.2">DQ3</text>
<text x="342" y="135.7">DQ4</text>
<text x="58.9" y="138.3">D5</text>
<text x="58.9" y="140.8">D6</text>
<text x="58.9" y="143.4">D7</text>
<text x="90.1" y="143.4">A7</text>
<text x="90.1" y="140.8">A6</text>
<text x="90.1" y="138.3">A5</text>
<text x="328.2" y="138.3">A5</text>
<text x="328.2" y="140.8">A6</text>
<text x="328.2" y="143.4">A7</text>
<text x="342" y="138.3">DQ5</text>
<text x="342" y="140.8">DQ6</text>
<text x="342" y="143.4">DQ7</text>
<text x="58.9" y="148.4">RW</text>
<text x="90.1" y="145.9">A8</text>
<text x="90.1" y="148.4">A9</text>
<text x="328.2" y="145.9">A8</text>
<text x="328.2" y="148.4">A9</text>
<text x="343.7" y="148.4">NC</text>
<text x="58.9" y="151">LOAD_IMM</text>
<text x="58.9" y="153.5">/WE</text>
<text x="88.4" y="153.5">A11</text>
<text x="88.4" y="151">A10</text>
<text x="328.2" y="151">A10</text>
<text x="328.2" y="153.5">A11</text>
<text x="343.7" y="151">NC</text>
<text x="58.9" y="161.1">PIXEL_ENABLE</text>
<text x="58.9" y="158.6">/RESET</text>
<text x="58.9" y="156.1">CLK</text>
<text x="88.4" y="161.1">A14</text>
<text x="88.4" y="158.6">A13</text>
<text x="88.4" y="156.1">A12</text>
<text x="328.2" y="156.1">A12</text>
<text x="328.2" y="158.6">A13</text>
<text x="328.2" y="161.1">A14</text>
<text x="58.9" y="163.7">/HSYNC</text>
<text x="58.9" y="166.2">/VSYNC</text>
<text x="88.4" y="163.7">A15</text>
<text x="328.2" y="163.7">A15</text>
<text x="328.2" y="166.2">A16</text>
<text x="58.9" y="171.3">BT1</text>
<text x="58.9" y="173.8">BT2</text>
<text x="86.3" y="168.8">/EXP</text>
<text x="89.7" y="173.8">NC</text>
<text x="328.2" y="168.8">A17</text>
<text x="328.2" y="171.3">A18</text>
<text x="58.9" y="178.9">BT5</text>
<text x="58.9" y="176.4">BT3</text>
<text x="77.3" y="179.8" transform="rotate(-90 77.3 179.8)">GND</text>
<text x="89.8" y="178.9">Q0</text>
<text x="328.2" y="178.9">/OE</text>
<text x="328.2" y="176.4">/CE</text>
<text x="185.9" y="181.5">D0</text>
<text x="185.9" y="184">D1</text>
<text x="196.7" y="183.5" transform="rotate(-90 196.7 183.5)">VCC</text>
<text x="199.8" y="184">PG1</text>
<text x="199.8" y="181.5">PG0</text>
<text x="328.2" y="181.5">/WE</text>
<text x="338.9" y="182.4" transform="rotate(-90 338.9 182.4)">GND</text>
<text x="185.9" y="186.5">D2</text>
<text x="185.9" y="189.1">D3</text>
<text x="185.9" y="191.6">D4</text>
<text x="199.8" y="191.6">PG4</text>
<text x="199.8" y="189.1">PG3</text>
<text x="199.8" y="186.5">PG2</text>
<text x="185.9" y="196.7">D6</text>
<text x="185.9" y="194.2">D5</text>
<text x="199.8" y="194.2">PG5</text>
<text x="199.8" y="196.7">PG6</text>
<text x="185.9" y="199.2">D7</text>
<text x="199.8" y="199.2">PG7</text>
<text x="185.9" y="204.3">/WE</text>
<text x="185.9" y="206.9">/PGLO</text>
<text x="185.9" y="214.5">nc</text>
<text x="185.9" y="211.9">nc</text>
<text x="185.9" y="217">nc</text>
<text x="185.9" y="219.6">nc</text>
<text x="196.7" y="220.5" transform="rotate(-90 196.7 220.5)">GND</text>
</g>
<g font-size="2.1" fill="#a90000">
<text x="180.8" y="65.8">8</text>
<text x="195.3" y="63.7" transform="rotate(-90 195.3 63.7)">24</text>
<text x="208" y="65.8">16</text>
<text x="180.8" y="70.9">9</text>
<text x="180.1" y="73.4">15</text>
<text x="180.8" y="75.9">6</text>
<text x="180.8" y="83.6">3</text>
<text x="180.8" y="81">4</text>
<text x="180.8" y="78.5">7</text>
<text x="180.8" y="86.1">5</text>
<text x="180.8" y="91.2">1</text>
<text x="180.1" y="98.8">10</text>
<text x="180.1" y="96.3">11</text>
<text x="180.1" y="101.3">13</text>
<text x="208" y="96.3">17</text>
<text x="208" y="98.8">18</text>
<text x="208" y="101.3">19</text>
<text x="180.1" y="103.9">14</text>
<text x="208" y="103.9">20</text>
<text x="180.1" y="111.5">21</text>
<text x="180.8" y="109">2</text>
<text x="180.1" y="114">22</text>
<text x="180.1" y="116.6">23</text>
<text x="53.7" y="124.2">A23</text>
<text x="75.9" y="120.8" transform="rotate(-90 75.9 120.8)">A2</text>
<text x="94.4" y="124.2">A22</text>
<text x="195.3" y="122.2" transform="rotate(-90 195.3 122.2)">12</text>
<text x="325.6" y="124.2">1</text>
<text x="337.6" y="121.4" transform="rotate(-90 337.6 121.4)">9</text>
<text x="348.5" y="124.2">7</text>
<text x="53.6" y="126.7">B13</text>
<text x="53.6" y="129.3">B15</text>
<text x="53.6" y="131.8">B17</text>
<text x="94.4" y="131.8">A15</text>
<text x="94.4" y="129.3">A17</text>
<text x="94.4" y="126.7">A19</text>
<text x="325.6" y="126.7">2</text>
<text x="325.6" y="129.3">3</text>
<text x="325.6" y="131.8">4</text>
<text x="347.7" y="129.3">11</text>
<text x="347.7" y="131.8">12</text>
<text x="348.5" y="126.7">8</text>
<text x="53.6" y="134.4">B19</text>
<text x="53.6" y="136.9">B23</text>
<text x="94.4" y="134.4">A14</text>
<text x="95" y="136.9">B9</text>
<text x="324.9" y="136.9">14</text>
<text x="325.6" y="134.4">5</text>
<text x="347.7" y="134.4">25</text>
<text x="347.7" y="136.9">26</text>
<text x="53.6" y="139.4">B25</text>
<text x="53.6" y="142">B29</text>
<text x="95" y="139.4">B7</text>
<text x="95.1" y="142">A4</text>
<text x="324.9" y="139.4">15</text>
<text x="324.9" y="142">16</text>
<text x="347.7" y="139.4">29</text>
<text x="347.7" y="142">30</text>
<text x="53.6" y="147.1">B16</text>
<text x="53.7" y="149.6">A20</text>
<text x="94.4" y="149.6">A18</text>
<text x="95.1" y="144.5">A8</text>
<text x="95.1" y="147.1">A9</text>
<text x="324.9" y="144.5">17</text>
<text x="324.9" y="147.1">18</text>
<text x="324.9" y="149.6">20</text>
<text x="347.7" y="147.1">19</text>
<text x="347.7" y="149.6">36</text>
<text x="53.6" y="152.1">B24</text>
<text x="54.3" y="154.7">B4</text>
<text x="94.4" y="152.1">A13</text>
<text x="95" y="154.7">B3</text>
<text x="324.9" y="152.1">21</text>
<text x="324.9" y="154.7">22</text>
<text x="53.6" y="157.2">B20</text>
<text x="54.4" y="159.8">A7</text>
<text x="95.1" y="159.8">A3</text>
<text x="95.1" y="157.2">A6</text>
<text x="324.9" y="157.2">23</text>
<text x="324.9" y="159.8">24</text>
<text x="53.7" y="162.3">A26</text>
<text x="53.7" y="164.8">A28</text>
<text x="94.4" y="167.4">A16</text>
<text x="95.1" y="162.3">A5</text>
<text x="324.9" y="162.3">32</text>
<text x="324.9" y="164.8">33</text>
<text x="324.9" y="167.4">34</text>
<text x="53.6" y="169.9">B12</text>
<text x="53.6" y="172.5">B14</text>
<text x="95" y="172.5">B5</text>
<text x="324.9" y="169.9">35</text>
<text x="53.6" y="177.5">B28</text>
<text x="54.3" y="175">B8</text>
<text x="94.4" y="177.5">A10</text>
<text x="195.3" y="178" transform="rotate(-90 195.3 178)">24</text>
<text x="324.9" y="177.5">31</text>
<text x="325.6" y="175">6</text>
<text x="75.9" y="184.3" transform="rotate(-90 75.9 184.3)">A1</text>
<text x="182.6" y="185.2">18</text>
<text x="183.4" y="180.1">4</text>
<text x="183.4" y="182.6">7</text>
<text x="205.5" y="185.2">21</text>
<text x="205.5" y="182.6">22</text>
<text x="205.5" y="180.1">23</text>
<text x="324.9" y="180.1">13</text>
<text x="337.6" y="185.7" transform="rotate(-90 337.6 185.7)">10</text>
<text x="183.4" y="187.7">2</text>
<text x="183.4" y="190.2">6</text>
<text x="205.5" y="190.2">19</text>
<text x="205.5" y="187.7">20</text>
<text x="183.4" y="195.3">3</text>
<text x="183.4" y="197.9">5</text>
<text x="183.4" y="192.8">8</text>
<text x="205.5" y="192.8">14</text>
<text x="205.5" y="197.9">16</text>
<text x="205.5" y="195.3">17</text>
<text x="183.4" y="202.9">1</text>
<text x="182.6" y="205.5">15</text>
<text x="182.6" y="213.1">10</text>
<text x="182.6" y="215.6">11</text>
<text x="183.4" y="210.6">9</text>
<text x="182.6" y="218.2">13</text>
<text x="195.3" y="223.8" transform="rotate(-90 195.3 223.8)">12</text>
</g>
<g font-size="2.1" fill="#006464">
<text x="162" y="256.1">PWR_FLAG</text>
<text x="177.2" y="256.1">PWR_FLAG</text>
</g>
<g font-size="2.1" fill="#840000">
<text x="301" y="262">Card</text>
<text x="301" y="259">PCB</text>
<text x="306.8" y="259">PLC-1004,</text>
<text x="307.4" y="262">chips</text>
<text x="314.7" y="262">U1-U3</text>
<text x="320.6" y="259">assembly</text>
<text x="323.8" y="262">(docs/architecture/MEMCARD.md);</text>
<text x="332.2" y="259">PLC-2004</text>
<text x="364.3" y="262">decoupling</text>
<text x="377.8" y="262">Cn</text>
<text x="382" y="262">goes</text>
<text x="388.5" y="262">with</text>
<text x="394.3" y="262">Un</text>
<text x="301" y="268.2">Placard</text>
<text x="301" y="265">Generated</text>
<text x="311.3" y="268.2">computer</text>
<text x="313.5" y="265">by</text>
<text x="317.3" y="265">src/scripts/gen_kicad_schematic.py;</text>
<text x="360.2" y="265">plan</text>
<text x="366.4" y="265">in</text>
<text x="369.8" y="265">docs/hardware/SCHEMATIC_PLAN.md</text>
<text x="301" y="273.7">File:</text>
<text x="301" y="271">Sheet:</text>
<text x="307.1" y="273.7">memory_card.kicad_sch</text>
<text x="301" y="281.1">Size:</text>
<text x="307.6" y="281.1">A3</text>
<text x="323" y="281.1">Date:</text>
<text x="330" y="281.1">2026-11-17</text>
<text x="386" y="281.3">Rev:</text>
<text x="392.4" y="281.3">A</text>
<text x="301" y="283.9">KiCad</text>
<text x="308.7" y="283.9">E.D.A.</text>
<text x="317.6" y="283.9">kicad-cli</text>
<text x="329.5" y="283.9">7.0.11+dfsg-1build4</text>
<text x="386" y="283.9">Id:</text>
<text x="390.1" y="283.9">1/1</text>
</g>
<g font-size="1.8" fill="#840000">
<text x="35" y="11.9">1</text>
<text x="85" y="11.9">2</text>
<text x="135" y="11.9">3</text>
<text x="185" y="11.9">4</text>
<text x="235" y="11.9">5</text>
<text x="285" y="11.9">6</text>
<text x="335" y="11.9">7</text>
<text x="385" y="11.9">8</text>
<text x="10.3" y="35.9">A</text>
<text x="408.3" y="35.9">A</text>
<text x="10.3" y="85.9">B</text>
<text x="408.2" y="85.9">B</text>
<text x="10.3" y="135.9">C</text>
<text x="408.2" y="135.9">C</text>
<text x="10.3" y="185.9">D</text>
<text x="408.2" y="185.9">D</text>
<text x="10.3" y="235.9">E</text>
<text x="408.3" y="235.9">E</text>
<text x="10.3" y="285.9">F</text>
<text x="35" y="286.9">1</text>
<text x="85" y="286.9">2</text>
<text x="135" y="286.9">3</text>
<text x="185" y="286.9">4</text>
<text x="235" y="286.9">5</text>
<text x="285" y="286.9">6</text>
<text x="335" y="286.9">7</text>
<text x="385" y="286.9">8</text>
<text x="408.3" y="285.9">F</text>
</g>
</svg>
